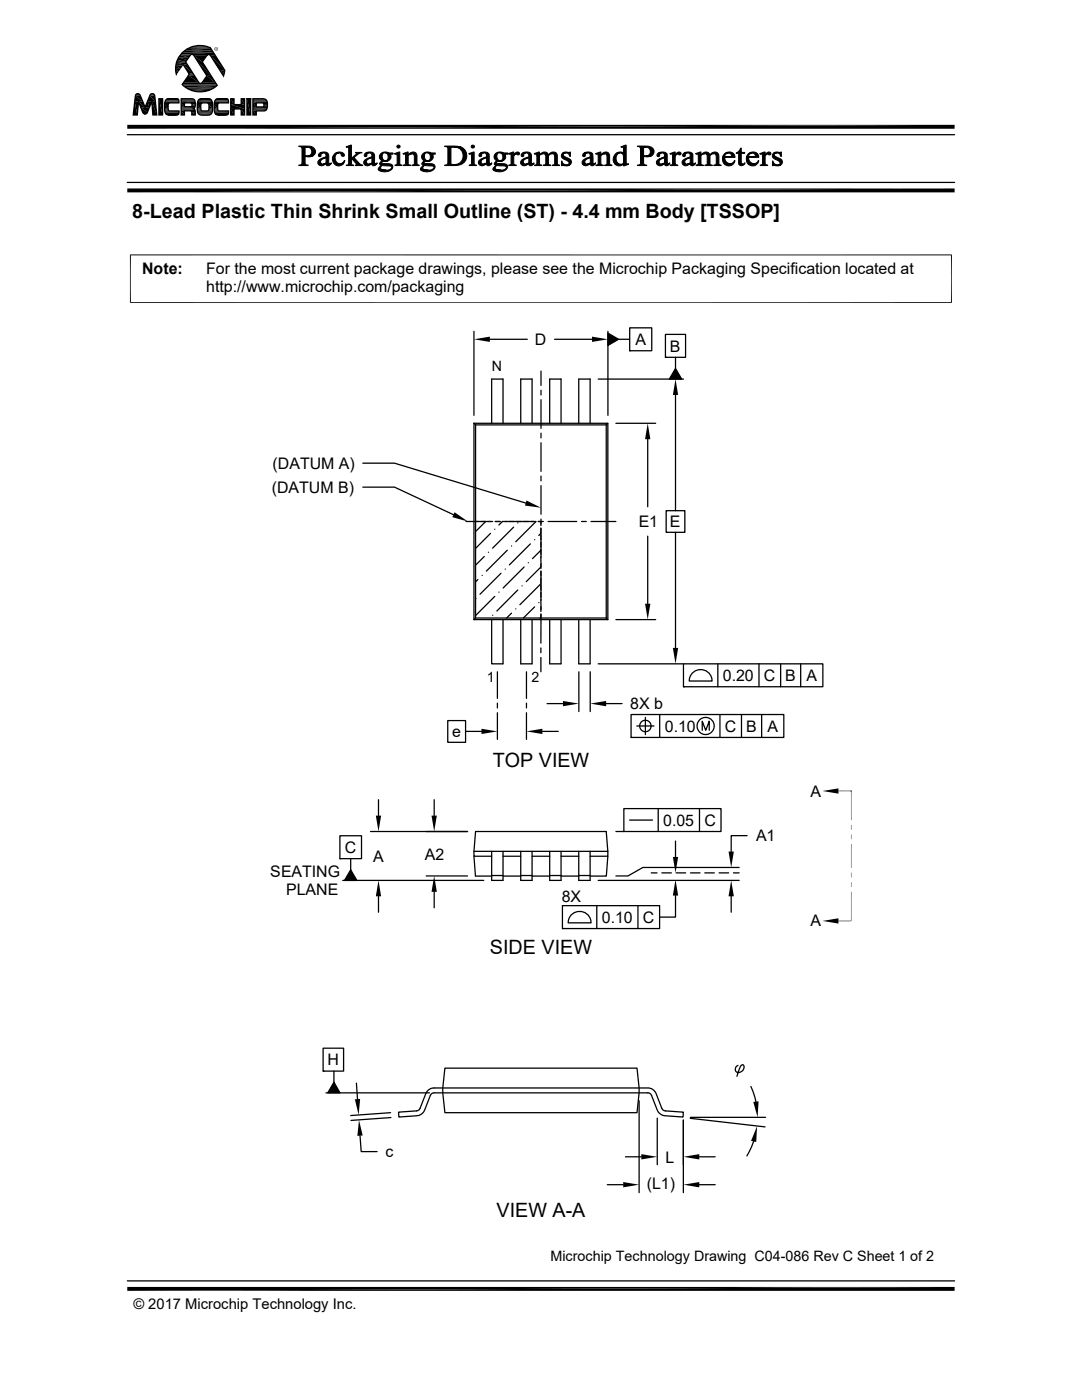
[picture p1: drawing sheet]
<svg xmlns="http://www.w3.org/2000/svg" width="216mm" height="279mm" viewBox="0 0 216 279" stroke-linecap="round" stroke-linejoin="round" font-family="sans-serif">
<g fill="none" stroke="#000" stroke-width=".25">
<path d="M27.1 18.9a.52 .52 0 0 1 .9 .1l1 2.4 .9-2.4a.5 .5 0 0 1 .5-.3 .5 .5 0 0 1 .5 .4l.4 3.8h-.8l-.2-2.7-.9 2.2a.5 .5 0 0 1-.5 .4 .5 .5 0 0 1-.4-.4l-.9-2.1-.2 2.6h-.8zM31.7 19.7h.7v3.2h-.7zM33.1 20l.5-.3h1.6l.4 .2 .1 .6-2 .1-.2 .4v.7l.1 .3 .2 .1h1.9a.62 .62 0 0 1-.1 .7 .62 .62 0 0 1-.6 .2h-1.2a.96 .96 0 0 1-.9-1.2 2.92 2.92 0 0 1 .2-1.8zM36.2 19.7h2.3a1.28 1.28 0 0 1 .2 1.9l-.1 .1 .3 .2 .1 1h-.7v-.6l-.2-.2h-1.3v.8h-.6zM36.6 13l1.1 1.7-1.4 2.2a5.1 5.1 0 0 0 7 .1l-2.9-4.6 1-1.5h.5l2.7 4.3 .3-1.2-2.9-4.5a4.8 4.8 0 0 0-5.1 .6 4.8 4.8 0 0 0-1.7 4.8M38.1 10.9h.3l.3 .1 2.6 4.1-1.2 1.6-.4-.2-2.7-4.2zM39.6 20l.5-.3h1.5a.93 .93 0 0 1 .8 1.1l-.1 1.6a.79 .79 0 0 1-.9 .6 2.2 2.2 0 0 1-1.8-.2 3.5 3.5 0 0 1 0-2.8zM43 20l.5-.3h1.6l.4 .2 .1 .6-2 .1-.2 .4v.7l.1 .3 .2 .1h1.9a.62 .62 0 0 1-.1 .7 .62 .62 0 0 1-.6 .2h-1.2a.96 .96 0 0 1-1-1.2 2.92 2.92 0 0 1 .3-1.8zM46 19.7h.7v1.2h1.4v-1.2h.7v3.2h-.7v-1.2h-1.4v1.2h-.7zM49.3 19.7h.7v3.2h-.7zM49.3 19.7h.7M50.5 19.7h2.2a1.49 1.49 0 0 1 .5 2.2l-.5 .2h-1.6v.8h-.6z"/>
<path d="M25.4 36.4h165.1M25.4 26.9h165.1M36.8 20.5h1.3l.2 .2v.4l-.1 .2h-1.4zM40.2 20.7l.2-.2 1.1 .1 .2 .4-.1 1-.2 .1h-1.2l-.1-.4zM51.1 20.5h1.4a.56 .56 0 0 1 0 .8h-1.4zM94.6 66.1v16.8M97.7 67.7h7.5M107.9 74.1v2.8M107.9 77.9v.9M107.9 79.8v5.7M110.7 67.7h7.4M119.4 75.6h17"/>
<path d="M121.3 66.1v16.8M121.3 66.5l2.1 1.2-2.1 1.2zM123.4 67.7h2.2M125.6 65.4h4.4v4.6h-4.4zM125.6 70h.1M132.8 66.7h4v4.6h-4zM132.8 71.3h.1M134.8 78.8v23.1M134.8 73.5l1.2 2.1h-2.4zM134.8 71.3v2.2M72.4 92.4h6.3l26.2 8M72.4 97.2h6.3l11.8 5.5"/>
<path d="M94.6 84.5h26.7l-.3 .3M94.6 84.5l.3 .3M94.6 84.5v39.2M94.9 84.8h26.1M94.9 84.8v38.5M98.1 84.5v-8.9h2.3v8.9M103.9 84.5v-8.9h2.3v8.9M107.9 86.4v1M107.9 88.3v5.8M107.9 95v1M107.9 96.9v5.7M109.7 84.5v-8.9h2.3v8.9"/>
<path d="M115.5 84.5v-8.9h2.3v8.9M121 84.8v38.5M121.3 84.5v39.2M122.9 84.5h7.9M129.2 87.7v13.4M95 119.4h.1M95.4 115.7l-.5 .4M96.2 114.8h.1M96.6 111.1l-1.7 1.7M96.9 104.1l-1.9 1.9M97.5 110.2h.1M97.9 106.4l-3 3.1"/>
<path d="M98.3 104.1h-5.3M98.7 119l-3.8 3.9M98.7 105.6h.1M98.8 104.1h1M99.5 118.2h.1M100 114.4l-4.2 4.2M100.2 104.1h6.7M100.3 104.1l-.8 .7M100.8 113.6h.1M101.2 109.8l-4.2 4.2M102.1 109h.1M102.5 105.2l-4.2 4.2"/>
<path d="M103.3 117.8l-4.2 4.1M103.3 104.4h.1M104.2 116.9h.1M104.6 113.2l-4.2 4.1M105.4 112.3h.1M105.8 108.5l-4.2 4.2M106.7 107.7h.1M107 104.1l-4.1 4M107.4 104.1h1M107.9 105.4v6.6M107.9 113.9v6.7M107.9 116.5l-4.2 4.2"/>
<path d="M107.9 113.2l-2.9 2.9M107.9 109.8l-1.6 1.7M107.9 106.4l-.4 .5M107.9 103.6v1.3M107.9 112.2v1.3M109.4 104.1h5.7M116 104.1h1M117.9 104.1h5M129.2 107v13.5M132.9 101.9h3.8v4.3h-3.8zM134.8 106.2v23.1M94.6 123.7h26.7"/>
<path d="M98.1 123.7v8.8h2.3v-8.8M98.3 122.8h.1M99.3 134.1v5.3M102.1 122.4l-1 .9M102.9 121.5h.1M103.9 123.7v8.8h2.3v-8.8M105.1 134.1v5.3M106.7 121.1l-2.3 2.2M107.5 120.3h.1M107.9 129.3v1M107.9 131.2v2.9M107.9 122.5v.8"/>
<path d="M107.9 123.2l-.1 .1M107.9 120.7v1.3M107.9 122.6v5.8M109.7 123.7v8.8h2.3v-8.8M115.5 123.7v8.8h2.3v-8.8M115.5 134.1v7.9M117.8 134.1v7.9M119.4 132.5h17M121 123.3h-26.1l-.3 .4M121 123.3l.3 .4M122.9 123.7h7.9M136.4 132.5h27.8v4.6h-27.8z"/>
<path d="M136.4 137.1h.1M138.3 134.2a2.28 2.28 0 0 1 2.4-.4 2.28 2.28 0 0 1 1.4 2.1h-4.6l.3-1.2zM143.2 132.5v4.6M151.4 132.5v4.6M155.8 132.5v4.6M159.8 132.5v4.6M75.5 159.6v3.2M86.6 159.6v3.2M89.3 143.8h3.6v4.3h-3.6zM92.9 146h3.2M99.3 140.3v1M99.3 142.2v5.4"/>
<path d="M105.1 140.3v1M105.1 142.2v5.4M108.2 146h3.2M109.2 140.4h3.1M120.9 140.4h3.2M125.9 142.6h30.5v4.6h-30.5zM125.9 147.2h.1M127.1 144.9h3.4M128.8 143.2v3.4M131.6 142.6v4.6M140.1 145.8v-1.9l.7 1.9 .7-1.9v1.9M143.7 142.6v4.6"/>
<path d="M148 142.6v4.6M152 142.6v4.6M67.8 166.8h4.3v4.6h-4.3zM67.8 171.4h.1M68.4 175.7h28.1M70 171.4v2.2M70 173.6l1.2 2.1h-2.5zM73.9 165.9h19.4M75.5 178.9v3.2M85 174.8h8.3M86.6 178v3.2M94.6 170.9l.3 3.9h3.2"/>
<path d="M94.6 169.9h26.7M98.1 170.9h-3.5l.3-5h26.1l.3 5h-3.5M98.1 169.9v5.8h2.3v-5.8M98.1 174.7h2.3M100.4 170.9h3.5M100.4 174.8h3.5M103.9 169.9v5.8h2.3v-5.8M103.9 174.7h2.3M106.2 170.9h3.5M106.2 174.8h3.5M109.7 169.9v5.8h2.3v-5.8M109.7 174.7h2.3"/>
<path d="M112 170.9h3.5M112 174.8h3.5M115.5 169.9v5.8h2.3v-5.8M115.5 174.7h2.3M119.4 175.7h28.1M121.3 170.9l-.3 3.9h-3.2M122.9 165.9h1.6M124.5 161.4h19.4v4.5h-19.4zM125.6 163.7h4.6M129.9 174.2h1.2M131.3 161.4v4.5M132.1 174.2h1.9"/>
<path d="M134.8 167.9v3.1M134.8 178.7v4.3h-3.2M134.9 174.2h1.9M137.8 174.2h1.9M139.6 161.4v4.5M140.6 174.2h1.9M143.5 174.2h1.9M145.9 178.9v3.2M146.3 174.2h1.2M147.5 173.1h-19.2l-3 1.7h-2.4M149.1 166.8h-3.2v3.1M112.2 180.7h19.4v4.6h-19.4z"/>
<path d="M112.2 185.3h.1M114.1 182.5a2.29 2.29 0 0 1 2.5-.4 2.29 2.29 0 0 1 1.3 2.1h-4.5l.3-1.2zM119.1 180.7v4.6M127.3 180.7v4.6M64.5 209.2h4.1v4.6h-4.1zM64.5 213.8h.1M65 218.1h20.7M66.6 213.8v2.2M66.6 216l1.2 2.1h-2.4zM71.1 216.2l.2 3.2M88.8 213.2h38.3l.4 3.9-.4 5h-38.3l-.5-4zM127.5 219.7v18.3"/>
<path d="M147.3 212.6a.73 .73 0 0 0-.6 1 .73 .73 0 0 0 1.1 .3 .94 .94 0 0 0 .5-1.4h-.2a4.4 4.4 0 0 0-1.1 2.3M149.8 216.8l1 3M71.8 226.7l.3 3.1h3.1M77.9 222.1l-7.9 .5M78 223l-8 .6M79.5 222l3.6-.3 .4-.1 .3-.4 1.2-3a1.73 1.73 0 0 1 1.6-1.1h42.7a1.75 1.75 0 0 1 1.6 1.1l1.2 3 .2 .4 .5 .1 3.6 .3-.1 .9-3.6-.2a1.82 1.82 0 0 1-1.6-1.1l-1.1-3-.3-.4-.4-.1h-42.7l-.4 .1-.3 .4-1.2 3a1.84 1.84 0 0 1-1.5 1.1l-3.6 .2zM121.2 236.4h3.2M124.8 230.9h3.2M131.1 223.1v9.4M136.4 223.5v14.5M137.7 223.2l15 1.7M137.8 223h15"/>
<path d="M139.5 230.9h3.2M139.5 236.4h3.2M150.4 227.8l-1.4 2.9M25.4 255.6h165.1"/>
<circle cx="128.8" cy="144.9" r="1.14"/>
<circle cx="140.8" cy="144.9" r="1.71"/>
</g>
<g fill="none" stroke="#000" stroke-width=".2">
<path d="M33.1 19.9h2.6M33.2 19.8h2.4M33.3 19.7h2.2M33.4 19.7h2.1M35.9 11h2.2M36 10.9h2.1M36.2 19.7h2.3M36.2 19.7h2.4M36.2 19.8h2.5M36.2 19.9h2.6M36.3 16.9h7M36.4 16.9h6.9"/>
<path d="M36.4 17h6.9M36.5 16.6h3.4M36.5 16.7h6.6M36.5 16.5h3.3M36.9 17.4h6M37.5 17.7h4.9M37.8 9.5h4.2M38 9.4h3.7M38.4 10.9h3.2M38.5 9.3h2.8M38.5 11h2.9M38.7 11h2.6"/>
<path d="M38.7 18.2h2.5M38.7 9.2h2.4M39.6 19.9h2.6M39.8 19.8h2.2M40.1 16.6h3M40.2 16.6h2.9M42.8 10.9h-6.8M43 19.9h2.6M43.1 19.8h2.4M43.2 19.7h2.2M43.3 19.7h2M50.5 19.7h2.2"/>
<path d="M50.5 19.7h2.4M50.5 19.8h2.5M50.5 19.9h2.6M50.5 19.9h2.7M32.9 20.5h2.8M32.9 22.2h2.8M32.9 22.3h2.8M32.9 20.4h2.8M32.9 20.3h2.8M32.9 22.4h2.8M32.9 22.5h2.8M32.9 20.2h2.8"/>
<path d="M33 20.1h2.7M33 22.6h2.7M33 20h2.7M33 22.7h2.7M33.1 22.7h2.6M33.1 22.8h2.6M33.2 22.8h2.4M33.3 22.9h2.3M33.4 22.9h2.1M36.2 20h2.7M36.2 20.2h2.7M36.2 21.3h2.7"/>
<path d="M36.2 21.4h2.7M36.2 21.5h2.7M36.2 21.6h2.6M36.2 21.6h2.5M36.2 21.7h2.5M36.2 21.8h2.6M36.2 21.9h2.7M36.2 22h2.7M36.2 22.1h2.7M39.4 20.5h3M39.4 22.2h3M39.4 20.4h3"/>
<path d="M39.4 22.3h3M39.4 22.5h2.9M39.4 20.2h3M39.5 22.6h2.8M39.5 20h2.8M39.5 22.7h2.7M39.6 22.8h2.6M39.7 22.8h2.4M39.8 22.9h2.2M42.8 22.2h2.8M42.8 20.5h2.8M42.8 20.4h2.8"/>
<path d="M42.8 22.3h2.8M42.8 20.3h2.8M42.8 22.4h2.8M42.8 22.5h2.8M42.8 20.2h2.8M42.9 22.6h2.7M42.9 20.1h2.7M42.9 20h2.7M42.9 22.7h2.7M43 22.7h2.6M43 22.8h2.6M43.1 22.8h2.4"/>
<path d="M43.2 22.9h2.2M43.3 22.9h2M50.5 20h2.7M50.5 20.2h2.8M50.5 20.4h2.8M50.5 20.5h2.8M50.5 21.4h2.8M50.5 21.7h2.8M50.5 21.8h2.8M50.5 21.9h2.7M50.5 22h2.6M53 22.1h-2.5"/>
<path d="M26 50.8v9.7M189.9 50.8v9.7M189.9 50.9h-164M25.9 60.4h164M167.3 157.9h2.5M169.8 157.9h.1M169.8 157.9v5.8M169.8 168.4v4.8M169.8 178v5.8M167.3 183.8h2.5"/>
</g>
<g fill="#000" stroke="#000" stroke-width=".2">
<path d="M80.4 30.6l.3 .1zM118.9 30.6l.2 .1zM123.9 29.3h.3zM151.6 30.6l.3 .1z"/>
<path d="M60.2 29.4h1.1h-.4v1.7h1.5l-1.5 .1v1.6l.6 .2h-1.9v-.1a.5 .5 0 0 0 .7-.6z" fill-rule="evenodd"/>
<path d="M59.6 29.1h1.6a1.26 1.26 0 0 1 1.3 .4 1.26 1.26 0 0 1 .3 1.3l-.4 .3h-1a.87 .87 0 0 0 .8-.9 .87 .87 0 0 0-.9-.8h-1.1z" fill-rule="evenodd"/>
<path d="M60.9 31.2h1.3z" fill-rule="evenodd"/>
<path d="M63.6 30.7l.3-.2h.6l-.4 .2a.36 .36 0 0 1-.1 .4 .36 .36 0 0 1-.3 .1l-.2-.1z" fill-rule="evenodd"/>
<path d="M63.5 32.1a1.65 1.65 0 0 1 1.6-.6 1.09 1.09 0 0 0-1.1 .9l.3 .3 .6 .1a.83 .83 0 0 1-.9 .3 .83 .83 0 0 1-.6-.7z" fill-rule="evenodd"/>
<path d="M63.9 30.5l.2-.1a1.3 1.3 0 0 1 1.5 .4l.1 1.9 .3 .1a.51 .51 0 0 1-.5 .3 .51 .51 0 0 1-.4-.3v-.1l-.3-.1 .3-.1v-1h-.5l.5-.3a.56 .56 0 0 0-.6-.7z" fill-rule="evenodd"/>
<path d="M64.4 32.8l.7-.1z" fill-rule="evenodd"/>
<path d="M65.7 32.7l.4-.2-.1 .3z" fill-rule="evenodd"/>
<path d="M67 30.6l.6-.1a1.1 1.1 0 0 0-.7 1.2 1.1 1.1 0 0 0 .9 1h.7a1.33 1.33 0 0 1-2-.2 1.33 1.33 0 0 1 .5-1.9z" fill-rule="evenodd"/>
<path d="M67.1 30.5a1.26 1.26 0 0 1 1.6 .4v.2a.46 .46 0 0 1-.5 0 .46 .46 0 0 1-.2-.5z" fill-rule="evenodd"/>
<path d="M67.8 32.7a.93 .93 0 0 0 .9-.7l.1 .2-.3 .5z" fill-rule="evenodd"/>
<path d="M69.1 29.3h.2z" fill-rule="evenodd"/>
<path d="M69.1 29.3l1-.3v3.7l.5 .3h-1.5l.3-.1 .2-.3v-3l-.1-.2z" fill-rule="evenodd"/>
<path d="M70.9 30.4h1.3l-.7 .4-.9 .6 1.2 1.3 .6 .3h-1.5l.2-.3-1-1.1 1-.8v-.3z" fill-rule="evenodd"/>
<path d="M72.8 30.7l.2-.2h.7h-.2a.46 .46 0 0 0-.3 .6l-.2 .2a.32 .32 0 0 1-.3-.2 .32 .32 0 0 1 .1-.4z" fill-rule="evenodd"/>
<path d="M72.7 32.1a1.64 1.64 0 0 1 1.5-.6 1.06 1.06 0 0 0-1.1 .9l.4 .3 .6 .1a.84 .84 0 0 1-.9 .3 .84 .84 0 0 1-.6-.7z" fill-rule="evenodd"/>
<path d="M73 30.5l.2-.1a1.31 1.31 0 0 1 1.5 .4l.1 1.9 .3 .1a.48 .48 0 0 1-.5 .3 .48 .48 0 0 1-.4-.4l-.2-.1 .2-.1v-1h-.5l.5-.3a.54 .54 0 0 0-.5-.7z" fill-rule="evenodd"/>
<path d="M73.6 32.8l.6-.1z" fill-rule="evenodd"/>
<path d="M74.9 32.7l.3-.2-.1 .3z" fill-rule="evenodd"/>
<path d="M75.7 33.3l.5-.3-.3 .5a.93 .93 0 0 0 1.1 .5h-1.4a.42 .42 0 0 1 .1-.7z" fill-rule="evenodd"/>
<path d="M76 30.6l.8-.3 .7 .2h-.7a.83 .83 0 0 0-.5 .8 .83 .83 0 0 0 .5 .7h.7l-1.1 .1-.2 .3 .4 .2a2.38 2.38 0 0 1 1.7 .4l.1 .4a1.97 1.97 0 0 1-2.8 .6h1.4a.8 .8 0 0 0 1.1-.7l-.3-.2-1.7-.1a.48 .48 0 0 1-.3-.5 .48 .48 0 0 1 .5-.4 .85 .85 0 0 1-.3-1.5z" fill-rule="evenodd"/>
<path d="M76.4 32.1h1z" fill-rule="evenodd"/>
<path d="M76.8 30.5h1.6v.3h-.5a.81 .81 0 0 1-.4 1.2h-.6a.82 .82 0 0 0 .5-.8 .82 .82 0 0 0-.6-.7z" fill-rule="evenodd"/>
<path d="M78.7 30.6l.3 .1z" fill-rule="evenodd"/>
<path d="M78.7 30.6l1.1-.3v2.1a.37 .37 0 0 0 .4 .5v.1h-1.4l.4-.3v-1.6l-.1-.3z" fill-rule="evenodd"/>
<path d="M80.4 30.6l1-.3v.6h-.5z" fill-rule="evenodd"/>
<path d="M80.9 30.9l1.3-.2-.8 .4 .1 1.6 .4 .3h-1.4l.4-.3z" fill-rule="evenodd"/>
<path d="M81.7 30.7a.84 .84 0 0 1 .9-.4 .84 .84 0 0 1 .6 .8v1.6l.5 .3h-1.5l.3-.1 .2-.3-.1-1.6-.3-.3z" fill-rule="evenodd"/>
<path d="M84.1 33.3l.5-.3-.2 .5a.93 .93 0 0 0 1 .5h-1.4a.42 .42 0 0 1 .1-.7z" fill-rule="evenodd"/>
<path d="M84.4 30.6l.9-.3 .6 .2h-.7a.83 .83 0 0 0-.5 .8 .83 .83 0 0 0 .5 .7h.7l-1.1 .1-.2 .3 .5 .2a2.38 2.38 0 0 1 1.6 .4l.1 .4a1.97 1.97 0 0 1-2.8 .6h1.4a.8 .8 0 0 0 1.2-.7l-.4-.2-1.7-.1a.48 .48 0 0 1-.3-.5 .48 .48 0 0 1 .5-.4 .85 .85 0 0 1-.3-1.5z" fill-rule="evenodd"/>
<path d="M84.8 32.1h1z" fill-rule="evenodd"/>
<path d="M85.2 30.5h1.6v.3h-.5a.81 .81 0 0 1-.4 1.2h-.6a.82 .82 0 0 0 .6-.8 .82 .82 0 0 0-.7-.7z" fill-rule="evenodd"/>
<path d="M88.7 29.1h2l1.3 .3-2 .1v3.2l1.9 .1-.9 .2h-2.3l.6-.2v-.2l.1-2.9a.46 .46 0 0 0-.7-.4z" fill-rule="evenodd"/>
<path d="M90.7 29.4h1.3a1.86 1.86 0 0 1 1.2 1.7 1.86 1.86 0 0 1-1.3 1.7h-1.2a1.73 1.73 0 0 0 1.7-1.7 1.73 1.73 0 0 0-1.7-1.7z" fill-rule="evenodd"/>
<path d="M93.6 30.6l.3 .1z" fill-rule="evenodd"/>
<path d="M93.6 30.6l1-.3v2.1a.36 .36 0 0 0 .1 .4 .36 .36 0 0 0 .4 .1v.1h-1.5v-.1a.38 .38 0 0 0 .5-.5v-1.5l-.1-.1z" fill-rule="evenodd"/>
<path d="M95.7 30.7l.2-.2h.6h-.1a.43 .43 0 0 0-.3 .6l-.2 .2a.32 .32 0 0 1-.3-.2 .32 .32 0 0 1 .1-.4z" fill-rule="evenodd"/>
<path d="M95.7 31.9l.9-.4h.5a1.08 1.08 0 0 0-1.1 .9l.4 .3 .5 .1a.79 .79 0 0 1-.9 .2 .79 .79 0 0 1-.5-.9z" fill-rule="evenodd"/>
<path d="M95.9 30.5a1.28 1.28 0 0 1 1.7 .4v1.7l.4 .2a.48 .48 0 0 1-.5 .3 .48 .48 0 0 1-.4-.4l-.2-.1 .2-.1v-1h-.5l.5-.2-.1-.6z" fill-rule="evenodd"/>
<path d="M96.5 32.8l.6-.1z" fill-rule="evenodd"/>
<path d="M97.8 32.7l.3-.2-.1 .3z" fill-rule="evenodd"/>
<path d="M98.6 33.3l.5-.3-.3 .5a.94 .94 0 0 0 1.1 .5h-1.4a.42 .42 0 0 1 .1-.7z" fill-rule="evenodd"/>
<path d="M98.9 30.6a1.47 1.47 0 0 1 1.5-.1h-.7a.81 .81 0 0 0-.6 .8 .81 .81 0 0 0 .7 .7h.6l-1.1 .1-.2 .5 1.7 .1a.6 .6 0 0 1 .5 .7 2.05 2.05 0 0 1-2.8 .6 4.5 4.5 0 0 0 2.3-.3l.2-.4-.2-.2h-1.3a.55 .55 0 0 1-.8-.6l.4-.4a.85 .85 0 0 1-.2-1.5z" fill-rule="evenodd"/>
<path d="M99.3 32.1h1z" fill-rule="evenodd"/>
<path d="M99.7 30.5h1.6v.3h-.6a.83 .83 0 0 1-.3 1.2h-.6h.1a.84 .84 0 0 0 .4-.8 .84 .84 0 0 0-.6-.7z" fill-rule="evenodd"/>
<path d="M101.5 30.6l.2 .1z" fill-rule="evenodd"/>
<path d="M101.5 30.6l1-.3v.6h.2l-.2 .3v1.5l.5 .3h-1.5l.5-.3v-1.7l-.1-.2z" fill-rule="evenodd"/>
<path d="M102.7 30.7h.2l-.4 .2z" fill-rule="evenodd"/>
<path d="M102.7 30.7a.49 .49 0 0 1 .5-.4 .49 .49 0 0 1 .5 .5 .49 .49 0 0 1-.8-.1z" fill-rule="evenodd"/>
<path d="M104.1 30.7l.3-.2h.6h-.2a.46 .46 0 0 0-.3 .6l-.1 .2a.32 .32 0 0 1-.4-.2 .32 .32 0 0 1 .1-.4z" fill-rule="evenodd"/>
<path d="M104 32.1a1.64 1.64 0 0 1 1.5-.6 1.06 1.06 0 0 0-1.1 .9l.4 .3 .6 .1a.84 .84 0 0 1-.9 .3 .84 .84 0 0 1-.6-.7z" fill-rule="evenodd"/>
<path d="M104.4 30.5l.1-.1a1.31 1.31 0 0 1 1.5 .4l.1 1.9 .3 .1a.48 .48 0 0 1-.5 .3 .48 .48 0 0 1-.4-.4l-.2-.1 .2-.1v-1h-.4l.4-.3a.54 .54 0 0 0-.5-.7z" fill-rule="evenodd"/>
<path d="M104.9 32.8l.6-.1z" fill-rule="evenodd"/>
<path d="M106.2 32.7l.4-.2-.2 .3z" fill-rule="evenodd"/>
<path d="M106.6 30.6l.3 .1z" fill-rule="evenodd"/>
<path d="M106.6 30.6l1.1-.3v.6h-.6l-.1-.1z" fill-rule="evenodd"/>
<path d="M107.1 30.9l1.3-.2-.7 .3v1.7l.4 .3h-1.4l.4-.3z" fill-rule="evenodd"/>
<path d="M107.9 30.7a.86 .86 0 0 1 1.5 .2h.2l-.2 .1 .1 1.7 .4 .3h-1.5l.5-.3v-1.5l-.2-.4z" fill-rule="evenodd"/>
<path d="M109.5 30.8l.2-.2 .5 .1-.6 .2h-.2z" fill-rule="evenodd"/>
<path d="M109.7 30.6a.85 .85 0 0 1 .9-.2 .85 .85 0 0 1 .6 .7v1.3a.37 .37 0 0 0 .5 .5v.1h-1.5l.5-.3v-1.5a.45 .45 0 0 0-.5-.5z" fill-rule="evenodd"/>
<path d="M112 32.1a1.36 1.36 0 0 0 1.6 .9l-1.6 .1z" fill-rule="evenodd"/>
<path d="M112.2 30.7l.2-.2h.5a.39 .39 0 0 0-.5 .2 .39 .39 0 0 0 .2 .5l.8 .4a.73 .73 0 0 1 .6 .6 .73 .73 0 0 1-.4 .8h-.5l.4-.4a1.73 1.73 0 0 0-1.1-.9l-.4-.5z" fill-rule="evenodd"/>
<path d="M112.4 30.5l.4-.2 .8 .1z" fill-rule="evenodd"/>
<path d="M112.2 33h1.4l-.5 .1z" fill-rule="evenodd"/>
<path d="M112.4 30.5l1.4-.2v.9l-.2-.1a.7 .7 0 0 0-.7-.6z" fill-rule="evenodd"/>
<path d="M116.5 30.6l.1-.1h.6l-.4 .2a.36 .36 0 0 1 0 .4 .36 .36 0 0 1-.4 .1l-.1-.2z" fill-rule="evenodd"/>
<path d="M116.5 31.8l.8-.3h.5a1.09 1.09 0 0 0-1.1 .9l.3 .3 .6 .1a.89 .89 0 0 1-1.5-.2l.1-.4z" fill-rule="evenodd"/>
<path d="M116.6 30.5l.2-.1a1.1 1.1 0 0 1 1.3 .2 1.1 1.1 0 0 1 .2 1.2v.8l.4 .2a.51 .51 0 0 1-.4 .3 .51 .51 0 0 1-.5-.3v-.1l-.2-.1 .2-.1v-1h-.5l.5-.3a.55 .55 0 0 0-.6-.7z" fill-rule="evenodd"/>
<path d="M117.1 32.8l.7-.1z" fill-rule="evenodd"/>
<path d="M118.5 32.7l.3-.2-.1 .3z" fill-rule="evenodd"/>
<path d="M118.9 30.6l1-.3v.6h-.6z" fill-rule="evenodd"/>
<path d="M119.3 30.9l1.4-.2-.8 .4v1.3a.39 .39 0 0 0 .1 .4 .39 .39 0 0 0 .4 .1v.1h-1.5l.5-.3z" fill-rule="evenodd"/>
<path d="M120.1 30.7a.84 .84 0 0 1 .9-.3 .84 .84 0 0 1 .6 .7l.1 1.6 .4 .3h-1.4l.4-.3v-1.7l-.4-.3z" fill-rule="evenodd"/>
<path d="M122.7 30.9l.4-.4h.6a1.2 1.2 0 0 0-.8 1.2 1.2 1.2 0 0 0 .9 1.1h-1a1.4 1.4 0 0 1-.1-1.9z" fill-rule="evenodd"/>
<path d="M123.1 30.5a1.12 1.12 0 0 1 1.3 .1z" fill-rule="evenodd"/>
<path d="M123.9 29.3l1-.3v3.3l.3 .4h-.8a1.19 1.19 0 0 1-1.6 .1h1l.6-.3v-1.4l-.3-.5h.3v-1v-.2z" fill-rule="evenodd"/>
<path d="M124.4 32.7h1v.1l-1 .3z" fill-rule="evenodd"/>
<path d="M127.7 29.4h1.1h-.4v1.7h1.6l-1.6 .1v1.1a.47 .47 0 0 0 .1 .5 .47 .47 0 0 0 .6 .1v.1h-1.9l.4-.1 .2-.3z" fill-rule="evenodd"/>
<path d="M127.2 29.1h1.6a1.23 1.23 0 0 1 1.3 .4 1.23 1.23 0 0 1 .2 1.3l-.3 .3h-1.1a.87 .87 0 0 0 .9-.9 .87 .87 0 0 0-1-.8h-1.1z" fill-rule="evenodd"/>
<path d="M128.4 31.2h1.4z" fill-rule="evenodd"/>
<path d="M131.2 30.7l.3-.2h.6h-.2a.42 .42 0 0 0-.3 .6l-.2 .2a.32 .32 0 0 1-.3-.2 .32 .32 0 0 1 .1-.4z" fill-rule="evenodd"/>
<path d="M131.3 31.9l.7-.4h.6a1.12 1.12 0 0 0-1.1 .9l.4 .3 .6 .1a.79 .79 0 0 1-1 .2 .79 .79 0 0 1-.5-.9z" fill-rule="evenodd"/>
<path d="M131.5 30.5a1.23 1.23 0 0 1 1.6 .4l.1 1.7 .3 .2a.48 .48 0 0 1-.5 .3 .48 .48 0 0 1-.4-.4l-.2-.1 .2-.1v-1h-.4l.4-.2-.1-.6-.4-.2z" fill-rule="evenodd"/>
<path d="M132 32.8l.6-.1z" fill-rule="evenodd"/>
<path d="M133.3 32.7l.3-.2-.1 .3z" fill-rule="evenodd"/>
<path d="M133.7 30.6l.3 .1z" fill-rule="evenodd"/>
<path d="M133.7 30.6l1-.3v.6h.2l-.2 .3 .1 1.5 .5 .3h-1.6l.5-.3v-1.8l-.1-.1z" fill-rule="evenodd"/>
<path d="M134.9 30.7h.3l-.5 .2z" fill-rule="evenodd"/>
<path d="M134.9 30.7a.48 .48 0 0 1 .5-.4 .48 .48 0 0 1 .5 .5 .47 .47 0 0 1-.7-.1z" fill-rule="evenodd"/>
<path d="M136.3 30.7l.3-.2h.6a.44 .44 0 0 0-.5 .6 .31 .31 0 0 1-.4 .1 .31 .31 0 0 1 0-.5z" fill-rule="evenodd"/>
<path d="M136.4 31.9l.7-.4h.6a1.11 1.11 0 0 0-1 .9l.3 .3 .6 .1a.79 .79 0 0 1-1 .2 .79 .79 0 0 1-.4-.9z" fill-rule="evenodd"/>
<path d="M136.6 30.5a1.23 1.23 0 0 1 1.7 .4v1.7l.4 .2a.48 .48 0 0 1-.5 .3 .48 .48 0 0 1-.5-.4l-.2-.1 .2-.1v-1h-.4l.4-.2-.1-.6z" fill-rule="evenodd"/>
<path d="M137.1 32.8l.6-.1z" fill-rule="evenodd"/>
<path d="M138.4 32.7l.4-.2-.1 .3z" fill-rule="evenodd"/>
<path d="M138.8 30.6l.3 .1z" fill-rule="evenodd"/>
<path d="M138.8 30.6l1.1-.3v.6h-.6l-.1-.1z" fill-rule="evenodd"/>
<path d="M139.3 30.9l1.3-.2-.7 .3v1.7l.5 .3h-1.5l.4-.3z" fill-rule="evenodd"/>
<path d="M140.1 30.7a.86 .86 0 0 1 1.5 .2h.2l-.2 .2 .1 1.6 .4 .3h-1.4l.4-.3v-1.8l-.4-.2z" fill-rule="evenodd"/>
<path d="M141.8 30.8l.1-.2 .5 .1-.8 .2z" fill-rule="evenodd"/>
<path d="M141.9 30.6a.85 .85 0 0 1 1-.2 .85 .85 0 0 1 .5 .8l.1 1.5 .4 .3h-1.5v-.1a.37 .37 0 0 0 .5-.4v-1.2a.52 .52 0 0 0-.5-.6z" fill-rule="evenodd"/>
<path d="M144.5 30.7l.3-.2h.6a.73 .73 0 0 0-.8 .7l-.4 .1z" fill-rule="evenodd"/>
<path d="M144.8 30.5a1.17 1.17 0 0 1 1.9 .9h-2.1a1.11 1.11 0 0 0 1.1 1.2l-1.2 .1-.3-.7v-.6v-.1l1.8-.1a.62 .62 0 0 0-.6-.7z" fill-rule="evenodd"/>
<path d="M144.5 32.7l1.2-.1a.85 .85 0 0 0 .9-.6l.1 .1a1.26 1.26 0 0 1-1 1 1.26 1.26 0 0 1-1.2-.4z" fill-rule="evenodd"/>
<path d="M147.8 29.5h.1v.9h.7v.2h-.7v1.9l.3 .2-.8 .1v-2.2l-.5-.1 .6-.4z" fill-rule="evenodd"/>
<path d="M147.4 32.8l.9-.1 .2-.2h.2l-.1 .1a.68 .68 0 0 1-1.2 .2z" fill-rule="evenodd"/>
<path d="M149.3 30.7l.3-.2h.5a.73 .73 0 0 0-.7 .7l-.4 .1z" fill-rule="evenodd"/>
<path d="M149.6 30.5l.1-.1a1.13 1.13 0 0 1 1.7 1h-2a1.1 1.1 0 0 0 1.1 1.2l-1.3 .1-.3-.7 .1-.7 1.7-.1a.66 .66 0 0 0-.6-.7z" fill-rule="evenodd"/>
<path d="M149.2 32.7l1.5-.1 .4-.2 .2-.4a1.16 1.16 0 0 1-.8 1.1 1.16 1.16 0 0 1-1.3-.4z" fill-rule="evenodd"/>
<path d="M151.6 30.6l1.1-.3v.6h.1l-.1 .3v1.5l.5 .3h-1.5l.4-.3v-1.5v-.4z" fill-rule="evenodd"/>
<path d="M152.8 30.7h.3l-.4 .2z" fill-rule="evenodd"/>
<path d="M152.9 30.6a.46 .46 0 0 1 .6-.3 .46 .46 0 0 1 .3 .5 .49 .49 0 0 1-.7-.1h-.3z" fill-rule="evenodd"/>
<path d="M154.1 32.1a1.35 1.35 0 0 0 1.6 .9l-1.6 .1z" fill-rule="evenodd"/>
<path d="M154.4 30.6l.6-.1h-.3a.35 .35 0 0 0-.2 .3 .35 .35 0 0 0 .2 .4l.8 .4a.73 .73 0 0 1 .6 .6 .73 .73 0 0 1-.4 .8h-.5l.4-.4a1.71 1.71 0 0 0-1.1-.9 .65 .65 0 0 1-.1-1.1z" fill-rule="evenodd"/>
<path d="M154.5 30.5l.4-.2 .8 .1z" fill-rule="evenodd"/>
<path d="M154.3 33h1.4l-.5 .1z" fill-rule="evenodd"/>
<path d="M154.5 30.5l1.4-.2v.9l-.2-.1a.7 .7 0 0 0-.7-.6z" fill-rule="evenodd"/>
<circle cx="79.5" cy="29.3" r=".31"/>
<circle cx="94.3" cy="29.3" r=".31"/>
</g>
<g fill="#000">
<path d="M27 19.2l1.5 1.1h-1.6zM27 19.2h1l.5 1.1zM27 19h1zM27 19l1 .2h-1zM27 19h1v.2zM27.1 18.9l.9 .1h-1zM27.1 18.9h.8l.1 .1zM27.1 18.9h.8zM27.1 18.8l.8 .1zM27.1 18.8l.2-.1 .6 .1zM27.3 18.7l.6 .1zM27.3 18.7h.4z"/>
<path d="M27.3 18.7h.3zM29.9 19.1l1.1 1.1h-1.6zM29.9 19.1h1l.1 1.1zM29.9 19l1 .1zM29.9 19h.9zM30 18.9l.8 .1h-.9zM30 18.9h.8v.1zM30 18.9h.8zM30 18.8l.8 .1zM30 18.8l.2-.1 .5 .1zM30.2 18.7l.5 .1zM30.2 18.7h.4z"/>
<path d="M30.2 18.7h.3zM31.7 19.7l.7 3.2h-.7zM31.7 19.7h.7v3.2zM33.5 19.7h1.9zM33.5 19.7h1.8zM33.6 19.7h1.7zM35 13.7l.6 .6h-.5zM35 13.7h1l-.4 .6zM35.1 13.1l.9 .6h-1zM35.1 13.1h1.4l-.5 .6zM35.1 14.3l.1 .6zM35.1 14.3h.5l-.4 .6z"/>
<path d="M35.1 13l1.4 .1h-1.4zM35.1 13h1.5l-.1 .1zM35.3 12.3l1.9 .3h-2zM35.3 12.3h1.7l.2 .3zM35.4 12l1.6 .3h-1.7zM35.4 12h1.9l-.3 .3zM35.6 11.5l1.7 .5h-1.9zM35.6 11.5h2.1l-.4 .5zM36.6 13l1.9 1.6h-.9zM36.6 13h.8l1.1 1.6zM37.6 15l2.1 1.5h-3.1zM37.6 15h1.2l.9 1.5z"/>
<path d="M37.6 14.6l1 .1h-.9zM37.6 14.6h.9l.1 .1zM37.7 14.9l1.1 .1h-1.2zM37.7 14.9h1l.1 .1zM37.7 14.7l1 .2h-1zM37.7 14.7h.9l.1 .2zM38.7 11l1.7 1.4h-.9zM38.7 11h2.6l-.9 1.4zM38.7 18.2l1.9 .1zM39.2 9.1l1.9 .1zM39.3 18.3h1.3zM39.2 9.1h1.5z"/>
<path d="M39.3 9.1h1.4zM39.5 12.4l2.6 2.7h-.8zM39.5 12.4h.9l1.7 2.7zM39.9 19.7h1.9zM40 19.7h1.8zM39.3 9.1h1zM40.1 19.7h1.7zM41.3 15.1l1.7 1.4h-2.7zM41.3 15.1h.8l.9 1.4zM41.6 10.9h1.2zM41.7 10.9h1.2zM41.9 10.9l1 .1z"/>
<path d="M42 11l2.9 3h-1zM42 11h.9l2 3zM42.8 9.8v.1zM42.8 9.6v.2zM42.8 9.9l.1 .1zM42.9 9.5l-.1 .1zM42.9 9.7l-.1 .1zM42.9 9.9v.1zM42.9 10l.1 .1zM42.8 9.6l.1-.1zM42.9 9.5h.1zM43 10.1l.1 .1z"/>
<path d="M43 9.4l.1 .1zM43.1 10.1h.2zM43.1 9.4l.2 .1zM43.3 10.1l.1-.1zM43.3 9.4v.1zM43.4 9.9l-.1 .1zM43.4 19.7h1.9zM43.3 9.5l.1 .2zM43.3 9.4l.1 .1zM43.3 10l.2-.1zM43.4 9.8v.1zM43.4 9.7v.1z"/>
<path d="M43.4 19.7h1.8zM43.5 19.7h1.7zM43.4 9.5l.1 .1zM43.5 9.8l-.1 .1zM43.5 9.6l-.1 .2zM43.9 14l.9 .6h-.6zM43.9 14h1l-.1 .6zM44.2 14.6l.4 .5zM44.2 14.6h.6l-.2 .5zM46 19.7l.7 1.2h-.7zM46 19.7h.7v1.2zM48.1 19.7l.7 1.2h-.7z"/>
<path d="M48.1 19.7h.7v1.2zM49.3 19.7l.7 3.2h-.7zM49.3 19.7h.7v3.2zM25.4 37.6h165.1l-165.1 .8zM25.4 38.4l165.1-.8v.8zM25.4 24.9h165.1l-165.1 .8zM25.4 25.7l165.1-.8v.8zM26.9 20.3h.7zM26.9 20.3l.5 2.6h-.8zM26.9 20.3h.7l-.2 2.6zM27.6 20.3h.9zM27.6 20.3l1.4 1.1h-.9z"/>
<path d="M27.6 20.3h.9l.5 1.1zM28.1 21.4l1.3 1h-.9zM28.1 21.4h1.7l-.4 1zM28.5 22.4h.9zM28.5 22.4l.8 .2h-.7zM28.5 22.4h.9l-.1 .2zM28.6 22.6h.7zM28.6 22.6l.5 .1zM28.6 22.6h.7l-.2 .1zM28.7 22.7h.4zM28.7 22.7h.3zM28.9 22.7h.1z"/>
<path d="M29.4 20.2l.4 1.2h-.8zM29.4 20.2h.9l-.5 1.2zM30.3 20.2l1 2.7h-.8zM30.3 20.2h.7l.3 2.7zM32.9 20.7l.7 .1zM32.9 20.7h.7zM32.9 20.8h.7zM32.9 20.8l.6 .2h-.6zM32.9 20.8h.7l-.1 .2zM32.9 21l.6 .7h-.6zM32.9 21h.6v.7zM32.9 21.7l.7 .1h-.7z"/>
<path d="M32.9 21.7h.6l.1 .1zM32.9 21.8h.7zM32.9 21.8l.7 .1zM32.9 21.9h.7zM32.9 21.9l.7 .1zM32.9 20.5h1zM32.9 20.5l.9 .1zM32.9 20.6h.8zM32.9 20.6h.9zM32.9 20.6l.7 .1zM32.9 22l.8 .1zM32.9 22.1h.8z"/>
<path d="M32.9 22.1h.9zM33.4 22.9h2zM33.5 22.9l1.7 .1zM33.5 22.9h1.9zM33.6 23h1.6zM33.6 23h1.4zM36.2 20.5l.6 .8h-.6zM36.2 20.5h.6v.8zM36.2 22.1l.6 .8h-.6zM36.2 22.1h.6v.8zM38.1 20.5h.8zM38.1 22.1h.8z"/>
<path d="M38.1 20.5h.9zM38.1 21.3h.8zM38.1 22.1l.8 .1zM38.1 20.5l.9 .1zM38.2 22.2h.7zM38.2 20.6h.8zM38.2 21.3h.7zM38.2 20.6l.8 .1zM38.2 21.2l.7 .1zM38.2 22.2l.7 .1zM38.3 20.7h.7zM38.2 21.2h.7z"/>
<path d="M38.3 21.2h.6zM38.3 22.3l.7 .1zM38.3 22.4h.7zM38.3 22.4l.7 .5h-.7zM38.3 22.4h.7v.5zM38.3 20.7l.7 .1zM38.3 20.8h.7zM38.3 21.1h.6zM38.3 21.1l.6 .1zM38.3 20.8l.7 .2h-.7zM38.3 20.8h.7v.2zM38.3 21h.7z"/>
<path d="M38.3 21l.6 .1zM39.4 20.7l.7 .1zM39.4 20.7h.7zM39.4 20.8h.7zM39.4 20.8l.7 .2h-.7zM39.4 20.8h.7v.2zM39.4 21l.7 .7h-.7zM39.4 21h.7v.7zM39.4 21.7l.7 .1h-.7zM39.4 21.7h.7v.1zM39.4 21.8h.7zM39.4 21.8l.7 .1z"/>
<path d="M39.4 21.9h.7zM39.4 21.9l.8 .1zM39.4 20.5h1zM39.4 20.5l.9 .1zM39.4 20.6h.8zM39.4 20.6h.9zM39.4 20.6l.8 .1zM39.4 20.7h.8zM39.4 22l.8 .1zM39.4 22.1h.8zM39.4 22.1h.9zM39.4 22.1h1z"/>
<path d="M39.9 22.9l1.8 .1zM39.9 22.9h2zM40.1 23h1.3zM40.1 23h1.6zM41.3 20.5h1.1zM41.4 20.5l1 .1zM41.5 20.6h.9zM41.4 22.1h1zM41.5 22.1h.9zM41.6 20.6h.8zM41.6 20.6l.8 .1zM41.6 22.1h.8z"/>
<path d="M41.6 20.7h.8zM41.6 22l.8 .1zM41.6 20.7l.8 .1zM41.7 20.8h.7zM41.7 21.9l.7 .1zM41.7 20.8l.7 .2h-.7zM41.7 20.8h.7v.2zM41.7 21.8h.7zM41.7 21.8l.7 .1zM41.7 21.9h.7zM41.7 21l.7 .7h-.7zM41.7 21h.7v.7z"/>
<path d="M41.7 21.7l.7 .1h-.7zM41.7 21.7h.7v.1zM42.7 20.7l.8 .1zM42.7 20.7h.8zM42.7 20.8h.8zM42.7 20.8l.7 .2h-.7zM42.7 20.8h.8l-.1 .2zM42.7 21l.7 .7h-.7zM42.7 21h.7v.7zM42.7 21.7l.8 .1h-.8zM42.7 21.7h.7l.1 .1zM42.7 21.8h.8z"/>
<path d="M42.7 21.8l.8 .1zM42.7 21.9h.8zM42.8 20.5h1zM42.8 20.5l.9 .1zM42.8 20.6h.8zM42.8 20.6h.9zM42.8 20.6l.7 .1zM42.8 20.7h.7zM42.8 21.9l.7 .1zM42.8 22l.8 .1zM42.8 22.1h.8zM42.8 22.1h.9z"/>
<path d="M43.3 22.9h2zM43.4 22.9l1.7 .1zM43.4 22.9h1.9zM43.5 23h1.6zM43.5 23h1.4zM46 20.9l2.8 .8h-2.8zM46 20.9h2.8v.8zM46 21.7l.7 1.2h-.7zM46 21.7h.7v1.2zM48.1 21.7l.7 1.2h-.7zM48.1 21.7h.7v1.2zM50.5 20.5l.6 .8h-.6z"/>
<path d="M50.5 20.5h.6v.8zM50.5 22.1l.6 .8h-.6zM50.5 22.1h.6v.8zM52.4 20.5h.9zM52.5 20.5l.8 .1zM52.5 20.6h.8zM52.5 21.3h.8zM52.6 20.6h.7zM52.6 21.3h.7zM52.6 20.6l.7 .1zM52.6 21.2l.7 .1zM52.6 20.7h.8z"/>
<path d="M52.6 20.7l.8 .1h-.7zM52.6 20.7h.8v.1zM52.6 21.1h.7zM52.6 21.1h.8zM52.6 21.1l.7 .1zM52.6 21.2h.7zM52.7 20.8l.7 .3h-.7zM52.7 20.8h.7v.3zM52.7 21.1h.7zM94.6 67.7l3.1-.5v1zM118.1 67.2l3.2 .5-3.2 .5zM121.3 66.5l2.1 1.2-2.1 1.2z"/>
<path d="M134.8 75.6l.5 3.2h-1zM134.8 73.5l1.2 2.1h-2.4zM129.2 84.5l.6 3.2h-1.1zM90.7 102.2l2.7 1.9-3.1-.9zM105.1 99.9l2.9 1.4-3.2-.4zM112.3 139.9l3.2 .5-3.2 .5zM117.8 140.4l3.1-.5v1zM128.7 120.5h1.1l-.6 3.2zM134.3 129.3h1l-.5 3.2zM96.1 145.4l3.2 .6-3.2 .5zM105.1 146l3.1-.6v1.1zM164.1 157.9l3.2-.6v1.1z"/>
<path d="M70 173.6l1.2 2.1h-2.5zM75 162.8h1.1l-.6 3.1zM75.5 175.7l.6 3.2h-1.1zM86.1 162.8h1.1l-.6 3.1zM86.6 174.8l.6 3.2h-1.1zM134.8 175.6l.5 3.1h-1zM134.3 171h1l-.5 3.2zM145.9 175.7l.5 3.2h-1zM145.4 169.9h1l-.5 3.2zM169.8 176.1l.1 .9zM169.8 174.2l.1 .9zM169.8 166.5l.1 1z"/>
<path d="M169.8 164.6l.1 1zM164.1 183.8l3.2-.5v1zM66.6 216l1.2 2.1h-2.4zM70.8 219.4l1.1-.1-.3 3.2zM150.3 219.9l1.1-.1-.2 3.2zM71.6 223.5l.8 3.1-1.1 .1zM124.4 235.9l3.1 .5-3.1 .6zM128 230.3l3.1 .6-3.1 .5zM136.4 230.9l3.1-.6v1.1zM136.4 236.4l3.1-.5v1.1zM151.1 224.7l-.2 3.2-1-.2zM25.4 256.8h165.1l-165.1 .8z"/>
<path d="M25.4 257.6l165.1-.8v.8z"/>
</g>
<path d="M36.3 16.8h6.9M37.4 9.6h4.7M38 18.1h3.8M50.5 21.5h2.8" fill="none" stroke="#000" stroke-width=".21"/>
<path d="M36.1 10.7h6.7M36.9 9.9h5.4" fill="none" stroke="#000" stroke-width=".36"/>
<path d="M35.1 12.8h2.3M36.4 10.3h6.2" fill="none" stroke="#000" stroke-width=".4"/>
<path d="M35.6 11.2h2.4" fill="none" stroke="#000" stroke-width=".42"/>
<path d="M36.5 17.2h6.8" fill="none" stroke="#000" stroke-width=".34"/>
<path d="M37 17.6h5.9" fill="none" stroke="#000" stroke-width=".3"/>
<path d="M37.5 17.9h4.9M36.2 20.4h2.7" fill="none" stroke="#000" stroke-width=".23"/>
<g font-size="3.9">
<text x="26.4" y="43.5">8-Lead Plastic Thin Shrink Small Outline (ST) - 4.4 mm Body [TSSOP]</text>
<text x="98.3" y="153">TOP VIEW</text>
<text x="97.8" y="190.4">SIDE VIEW</text>
<text x="99.1" y="242.9">VIEW A-A</text>
</g>
<g font-size="3.2">
<text x="28.4" y="54.6">Note:</text>
<text x="41.1" y="54.6">For the most current package drawings, please see the Microchip Packaging Specification located at</text>
<text x="41.1" y="58.3">http://www.microchip.com/packaging</text>
<text x="106.7" y="68.9">D</text>
<text x="126.8" y="68.9">A</text>
<text x="133.7" y="70.2">B</text>
<text x="54.4" y="93.5">(DATUM A)</text>
<text x="54.2" y="98.3">(DATUM B)</text>
<text x="127.4" y="105.2">E1</text>
<text x="133.7" y="105.2">E</text>
<text x="144.3" y="135.9">0.20</text>
<text x="152.4" y="135.9">C</text>
<text x="156.7" y="135.9">B</text>
<text x="160.9" y="135.9">A</text>
<text x="125.8" y="141.5">8X b</text>
<text x="90.2" y="147.1">e</text>
<text x="132.7" y="146">0.10</text>
<text x="144.6" y="146">C</text>
<text x="148.9" y="146">B</text>
<text x="153.1" y="146">A</text>
<text x="161.8" y="159">A</text>
<text x="132.3" y="164.8">0.05</text>
<text x="140.5" y="164.8">C</text>
<text x="150.9" y="167.9">A1</text>
<text x="68.8" y="170.2">C</text>
<text x="74.5" y="172">A</text>
<text x="84.8" y="171.5">A2</text>
<text x="53.9" y="175">SEATING</text>
<text x="57.1" y="178.7">PLANE</text>
<text x="112.1" y="180">8X</text>
<text x="120.1" y="184.1">0.10</text>
<text x="128.3" y="184.2">C</text>
<text x="161.8" y="184.7">A</text>
<text x="65.4" y="212.6">H</text>
<text x="76.9" y="230.9">c</text>
<text x="132.8" y="232">L</text>
<text x="129.1" y="237.2">(L1)</text>
</g>
<g font-size="2.9">
<text x="109.9" y="251.7">Microchip Technology Drawing C04-086 Rev C Sheet 1 of 2</text>
<text x="26.6" y="261.3">© 2017 Microchip Technology Inc.</text>
</g>
<g font-size="2.8">
<text x="98.1" y="74.1">N</text>
<text x="97.1" y="136.1">1</text>
<text x="106" y="136.1">2</text>
</g>
<text font-size=".6" x="43" y="10">R</text>
</svg>
